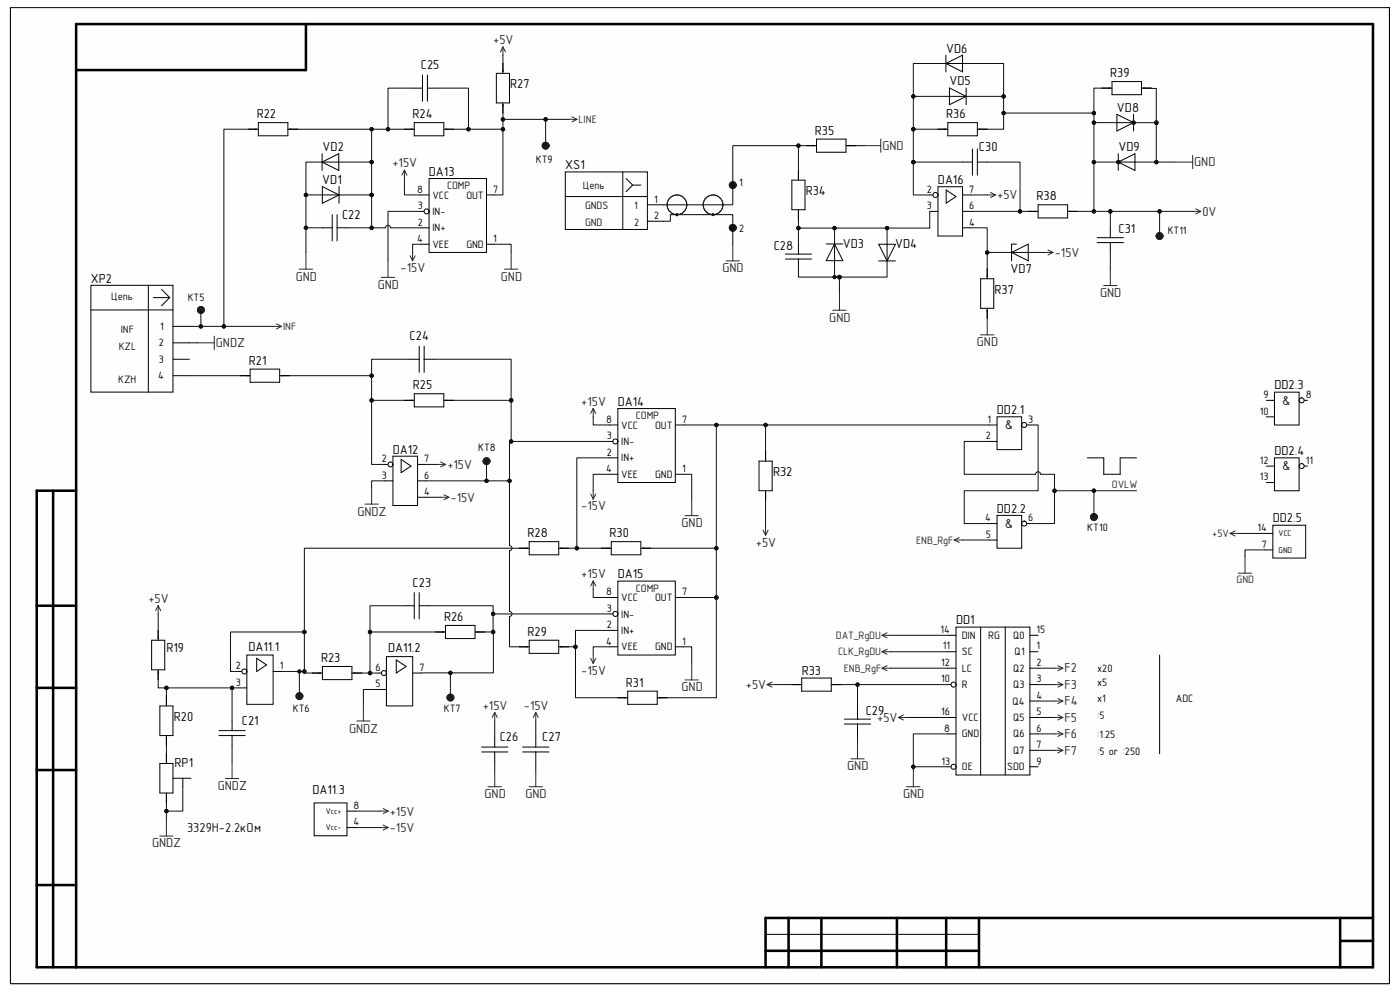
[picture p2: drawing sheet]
<svg xmlns="http://www.w3.org/2000/svg" width="420mm" height="297mm" viewBox="0 0 420 297" stroke-linecap="round" stroke-linejoin="round" font-family="sans-serif">
<path d="M3.1 2.3h413.7v292.5h-413.7z" fill-rule="evenodd" fill="#fefefe"/>
<path d="M3.1 2.3h413.7v292.5h-413.7z" fill="none" stroke="#000" stroke-width=".3"/>
<path d="M3.1 2.3h413.7v292.5h-413.7z" fill-rule="evenodd" fill="#fefefe"/>
<path d="M3.1 2.3h413.7v292.5h-413.7zM202.6 179.1h2.5M182.9 188.9h2.4M182.9 184h2.4M202.6 193.9h2.5M229.7 280h64" fill="none" stroke="#000" stroke-width=".3"/>
<g fill="none" stroke="#000" stroke-width=".76">
<path d="M91.8 7.2v13.8h-69M15.9 147.1v142.8M22.8 147.1h-11.8v142.8h400.9v-282.7h-389.1v282.7M11 181.5h11.8M11 206.2h11.8M11 230.8h11.8M11 265.3h11.8M236.6 275.1v14.8M246.4 275.1v14.8M269.1 275.1v14.8M283.8 275.1v14.8M293.7 275.1v14.8"/>
<path d="M402 275.1v14.8M411.9 275.1h-182.2v14.8M229.7 285h64M402 282h9.9"/>
</g>
<circle cx="184.6" cy="184" r=".75" fill="#fbfbfb"/>
<g fill="none" stroke="#000" stroke-width=".3">
<path d="M115.4 139.2h2.5M117.9 136.7h7.4v14.8h-7.4zM120.3 137.7l3 2-3 2zM182.9 179.1h2.4M185.3 174.2h17.3v22.1h-17.3zM182.9 193.9h2.4"/>
<circle cx="184.6" cy="184" r=".75"/>
</g>
<path d="M228.9 158.9l.8 1.5M229.7 157.9v2.5M230.4 158.9l-.7 1.5" fill="none" stroke="#262626" stroke-width=".3"/>
<circle cx="117.1" cy="139.2" r=".75" fill="#fbfbfb"/>
<g fill="none" stroke="#000" stroke-width=".3">
<path d="M125.3 139.2h2.4M115.4 144.1h2.5M125.3 144.1h2.4M125.3 149h2.4M71.6 206.2h2.5M71.6 201.2h2.5M81.9 201.2h2.5"/>
<circle cx="117.1" cy="139.2" r=".75"/>
</g>
<path d="M131.2 139.2h2.5M132.2 138.4l1.5 .8M133.7 139.2l-1.5 .7M132.2 149h2.5M133.2 148.3l1.5 .7M134.7 149l-1.5 .8" fill="none" stroke="#262626" stroke-width=".3"/>
<circle cx="73.3" cy="201.2" r=".75" fill="#fbfbfb"/>
<g fill="none" stroke="#000" stroke-width=".3">
<path d="M74.1 196.3h7.8v14.8h-7.8zM77 197.3l3 2-3 1.9zM113.5 201.7h2.4"/>
<circle cx="73.3" cy="201.2" r=".75"/>
</g>
<circle cx="115.2" cy="201.7" r=".75" fill="#fbfbfb"/>
<g fill="none" stroke="#000" stroke-width=".3">
<path d="M72.1 112.6h2.9M75 110.6h8.9v4h-8.9zM83.9 112.6h3M121.3 120h3M122.8 107.7h3M124.3 118h8.8v4h-8.8zM125.8 103.7v7.9M127.2 103.7v7.9M127.2 107.7h3M133.1 120h3M182.9 137.2h2.4M182.9 132.3h2.4"/>
<path d="M202.6 127.4h2.5M227.7 138.2h3.9v8.9h-3.9zM229.7 135.3v2.9M202.6 142.1h2.5M229.7 147.1v2.9M124.3 177.6v7.9M125.8 177.6v7.9M155.8 164.3h3M158.8 162.3h8.8v4h-8.8zM167.6 164.3h3M180.4 164.3h3M183.4 162.3h8.8v4h-8.8z"/>
<path d="M192.2 164.3h3M45.5 191.9h3.9v8.9h-3.9zM47.5 188.9v3M96.7 199.7h8.9v4h-8.9zM115.9 196.8h7.9v14.8h-7.9zM118.9 197.8l2.9 1.9-2.9 2zM121.3 181.5h3M125.8 181.5h2.9M130.7 189.4h2.9M133.6 187.4h8.9v4h-8.9zM142.5 189.4h3M155.8 193.9h3"/>
<path d="M158.8 191.9h8.8v3.9h-8.8zM167.6 193.9h3M47.5 200.8v2.9M48 211.6h3.9v8.9h-3.9zM49.9 208.6v3M65.7 219h7.9M69.6 216v3M93.8 201.7h2.9M105.6 201.7h2.9M113.5 206.6h2.4M123.8 201.7h2.5M185.3 209.1h3"/>
<path d="M188.3 207.1h8.9v4h-8.9zM197.2 209.1h2.9M49.9 220.5v2.9M65.7 220.5h7.9M69.6 220.5v2.9"/>
<circle cx="115.2" cy="201.7" r=".75"/>
</g>
<circle cx="184.6" cy="132.3" r=".75" fill="#fbfbfb"/>
<g fill="none" stroke="#000" stroke-width=".3">
<path d="M145.9 58.4h2.5M126.3 68.3h2.4M126.3 63.4h2.4M145.9 73.2h2.5M27.3 85.5h24.6v32h-24.6zM44.5 85.5v32M46 89.2h4.9M48.5 86.7l2.4 2.5M50.9 89.2l-2.4 2.5M51.9 97.8h4.9M51.9 92.9h-24.6M51.9 102.7h4.9"/>
<path d="M51.9 107.7h4.9M51.9 112.6h4.9M182.9 127.4h2.4M185.3 122.4h17.3v22.2h-17.3zM182.9 142.1h2.4M94.2 240.6h9.9v9.9h-9.9zM104.1 243.1h2.5M104.1 248h2.5"/>
<circle cx="184.6" cy="132.3" r=".75"/>
</g>
<g fill="none" stroke="#262626" stroke-width=".3">
<path d="M59.3 102.7h5M64.3 100.7v4M178 122.4v2.5M178 122.4l-.8 1.5M178 122.4l.7 1.5M109.5 151.1h4M111.5 146.1v5M177.2 148.1l.8 1.5M178 147.1v2.5M178.7 148.1l-.7 1.5M205.5 154.5h4M207.5 149.5v5"/>
<path d="M178 174.1v2.5M178 174.1l-.8 1.5M178 174.1l.7 1.5M47.5 181.5l-.8 1.5M47.5 181.5l.7 1.5M47.5 181.5v2.5M177.2 197.3l.8 1.5M178 196.3v2.5M178.7 197.3l-.7 1.5M207.5 198.8v5M107 216.1h4M109 211.1v5"/>
<path d="M205.5 203.8h4M67.6 233.3h4M69.6 228.3v5M47.9 250.6h4M49.9 245.6v5M113.9 243.1h2.5M113.9 248h2.5M114.9 242.3l1.5 .8M114.9 247.3l1.5 .7M116.4 243.1l-1.5 .8M116.4 248l-1.5 .8"/>
</g>
<circle cx="128" cy="63.4" r=".75" fill="#fbfbfb"/>
<g fill="none" stroke="#000" stroke-width=".3">
<path d="M74.5 38.7h3M77.5 36.8h8.9v3.9h-8.9zM86.4 38.7h2.9M121.3 38.7h3M123.8 26.4h2.9M124.3 36.8h8.8v3.9h-8.8zM126.7 22.5v7.9M128.2 22.5v7.9M128.2 26.4h3M133.1 38.7h3M96.6 48.6l5-2.5v5zM96.6 46.1v5"/>
<path d="M96.7 58.4h4.9M96.7 55.9l5 2.5-5 2.5zM96.7 48.6h4.9M101.7 55.9v5M126.3 58.4h2.4M128.7 53.5h17.2v22.2h-17.2zM96.7 68.3h3M99.7 64.3v7.9M101.1 64.3v7.9M101.1 68.3h3M126.3 73.2h2.4M286.8 187.9h22.2v44.4h-22.2z"/>
<path d="M294.2 187.9v44.4M301.6 187.9v44.4M309 195.3h2.4M284.3 205.2h2.5M284.3 220h2.5M309 200.3h2.4M309 205.2h2.4M309 210.1h2.4M309 215h2.4M309 220h2.4M309 224.9h2.4M309 229.8h2.4"/>
<circle cx="128" cy="63.4" r=".75"/>
</g>
<g fill="none" stroke="#262626" stroke-width=".3">
<path d="M150.9 14.1l-.8 1.5M150.9 14.1l.7 1.5M150.9 14.1v2.5M121.3 51l-.7 1.5M121.3 51l.8 1.5M121.3 51v2.5M91.8 75.7v5M116.4 78.1v5M123 76.7l.8 1.5M123.8 75.7v2.5M124.5 76.7l-.7 1.5M153.3 75.7v5"/>
<path d="M89.8 80.7h4M114.4 83.1h4M151.3 80.7h4"/>
</g>
<circle cx="286" cy="205.2" r=".75" fill="#fbfbfb"/>
<g fill="none" stroke="#000" stroke-width=".3">
<path d="M284.3 195.3h2.5M284.3 200.3h2.5M284.3 229.8h2.5"/>
<circle cx="286" cy="205.2" r=".75"/>
</g>
<circle cx="286" cy="229.8" r=".75" fill="#fbfbfb"/>
<g fill="none" stroke="#000" stroke-width=".3">
<path d="M283.8 19l5-2.5v5zM283.8 16.5v5M283.8 19h5M284.8 26.4l5 2.5-5 2.5zM284.8 28.9h5M289.8 26.4v5M247.9 73.1h5M250.4 73.1l2.5 5h-5zM250.4 73.2v4.9M263.6 73.2h5l-2.5 5zM263.6 78.2h5M266.1 73.2v4.9"/>
<path d="M284.3 190.4h2.5M309 190.4h2.4M237.6 205.2h2.9M240.5 203.2h8.9v3.9h-8.9zM249.4 205.2h2.9M253.3 215.5h7.9M253.3 217h7.9M257.2 212.6v2.9M257.2 217v3M284.3 215h2.5"/>
<circle cx="286" cy="229.8" r=".75"/>
</g>
<g fill="none" stroke="#262626" stroke-width=".3">
<path d="M249.8 93h4M251.8 88v5M296.2 95.4v5M294.2 100.4h4M317.3 199.5l1.5 .8M230.1 205.2h2.5M230.1 205.2l1.5 .7M231.6 204.4l-1.5 .8M269.5 215h2.5M269.5 215l1.5 .8M271 214.3l-1.5 .7M316.3 200.3h2.5"/>
<path d="M316.3 205.2h2.5M316.3 210.1h2.5M316.3 215h2.5M316.3 220h2.5M317.3 204.4l1.5 .8M317.3 209.4l1.5 .7M317.3 214.3l1.5 .7M317.3 219.2l1.5 .8M318.8 200.3l-1.5 .7M318.8 205.2l-1.5 .7M318.8 210.1l-1.5 .8M318.8 215l-1.5 .8"/>
<path d="M318.8 220l-1.5 .7M255.2 227.4h4M257.2 222.4v5M272 235.8h4M274 230.8v5M316.3 224.9h2.5M317.3 224.1l1.5 .8M318.8 224.9l-1.5 .7"/>
</g>
<circle cx="340.1" cy="36.8" r=".5" fill="#0e0e0e"/>
<circle cx="340.1" cy="36.8" r=".5" fill="none" stroke="#0e0e0e" stroke-width=".3"/>
<path d="M335.1 34.3l5 2.5-5 2.5zM335.1 36.8h4.9M340.1 34.3v5" fill="none" stroke="#000" stroke-width=".3"/>
<circle cx="340.1" cy="36.8" r=".5" fill="#0e0e0e"/>
<circle cx="340.1" cy="36.8" r=".5" fill="none" stroke="#0e0e0e" stroke-width=".3"/>
<circle cx="335.5" cy="48.6" r=".5" fill="#0e0e0e"/>
<circle cx="335.5" cy="48.6" r=".5" fill="none" stroke="#0e0e0e" stroke-width=".3"/>
<path d="M335.5 48.6l5-2.5v5zM335.5 46.1v5M335.6 48.6h4.9" fill="none" stroke="#000" stroke-width=".3"/>
<circle cx="335.5" cy="48.6" r=".5" fill="#0e0e0e"/>
<circle cx="335.5" cy="48.6" r=".5" fill="none" stroke="#0e0e0e" stroke-width=".3"/>
<g fill="none" stroke="#000" stroke-width=".3">
<path d="M281.4 38.7h2.9M284.3 36.8h8.9v3.9h-8.9zM293.2 38.7h3M330.6 26.4h3M333.6 24.4h8.8v4h-8.8zM342.4 26.4h3M278.9 58.4h2.5M281.4 56h7.4v14.7h-7.4zM283.8 56.9l3 2-3 2zM288.8 48.6h2.9M291.7 44.6v7.9M293.2 44.6v7.9"/>
<path d="M293.2 48.6h3M303.5 75.7l5-2.5v5zM303.5 75.7h5M304.9 73.2h-1.4v5M308.5 63.4h2.9M311.4 61.4h8.9v3.9h-8.9zM320.3 63.4h2.9M294.2 83.5h3.9v8.9h-3.9zM296.2 80.6v2.9M296.2 92.4v3"/>
</g>
<g fill="none" stroke="#262626" stroke-width=".3">
<path d="M259.2 43.7h5M264.2 41.7v4M296.2 58.4h2.5M297.2 57.7l1.5 .7M298.7 58.4l-1.5 .8M352.8 48.6h5M357.8 46.6v4M313.4 75.7h2.5M314.4 74.9l1.5 .8M315.9 75.7l-1.5 .7M357.7 63.4h2.5M358.7 62.6l1.5 .8"/>
<path d="M360.2 63.4l-1.5 .7M331.1 85.6h4M333.1 80.6v5"/>
</g>
<circle cx="280.6" cy="58.4" r=".75" fill="#fbfbfb"/>
<g fill="none" stroke="#000" stroke-width=".3">
<path d="M150.9 19v3M148.9 22h3.9v8.8h-3.9zM150.9 30.8v3M237.6 54h3.9v8.9h-3.9zM239.5 51v3M242 43.7h2.9M244.9 41.7h8.9v3.9h-8.9zM253.8 43.7h3M288.8 58.4h2.4M235.6 76.2h7.9M235.6 77.6h7.9M239.5 62.9v2.9"/>
<path d="M239.5 73.2v3M239.5 77.6v3M278.9 63.4h2.5M288.8 63.4h2.4M288.8 68.3h2.4M329.2 71.2h7.8M329.2 72.7h7.8M333.1 68.3v2.9M333.1 72.7v3M296.7 127.4h2.4M296.7 132.3h2.4M306.5 127.4h2.5"/>
<path d="M48 228.8h3.9v8.9h-3.9zM49.9 225.9v2.9M49.9 237.7v2.9M51.9 233.3h5.4M54.8 233.3v2.4M144.5 223.9h7.9M144.5 225.4h7.9M148.4 220.9v3M148.4 225.4v2.9M156.8 223.9h7.9M156.8 225.4h7.9M160.7 220.9v3"/>
<path d="M160.7 225.4v2.9"/>
<circle cx="280.6" cy="58.4" r=".75"/>
</g>
<path d="M148.4 213.5v2.5M148.4 213.5l-.7 1.5M148.4 213.5l.8 1.5M160.7 213.5v2.5M160.7 213.5l-.7 1.5M160.7 213.5l.8 1.5M146.4 235.8h4M148.4 230.8v5M158.7 235.8h4M160.7 230.8v5" fill="none" stroke="#262626" stroke-width=".3"/>
<circle cx="307.2" cy="127.4" r=".75" fill="#fbfbfb"/>
<g fill="none" stroke="#000" stroke-width=".3">
<path d="M299.1 124.9h7.4v9.9h-7.4zM296.7 156.9h2.4M306.5 156.9h2.5M296.7 161.9h2.4"/>
<circle cx="307.2" cy="127.4" r=".75"/>
</g>
<circle cx="307.2" cy="156.9" r=".75" fill="#fbfbfb"/>
<g fill="none" stroke="#000" stroke-width=".3">
<path d="M379.9 120h2.4M389.7 120h2.5M379.9 124.9h2.4M299.1 154.5h7.4v9.8h-7.4z"/>
<circle cx="307.2" cy="156.9" r=".75"/>
</g>
<circle cx="390.5" cy="120" r=".75" fill="#fbfbfb"/>
<g fill="none" stroke="#000" stroke-width=".3">
<path d="M382.3 117.5h7.4v9.9h-7.4zM379.9 139.7h2.4M389.7 139.7h2.5M379.9 144.6h2.4"/>
<circle cx="390.5" cy="120" r=".75"/>
</g>
<circle cx="390.5" cy="139.7" r=".75" fill="#fbfbfb"/>
<g fill="none" stroke="#000" stroke-width=".3">
<path d="M382.3 137.2h7.4v9.9h-7.4zM379.4 159.9h2.4M381.8 157.4h9.9v9.9h-9.9zM379.4 164.8h2.4"/>
<circle cx="390.5" cy="139.7" r=".75"/>
</g>
<circle cx="219.8" cy="68.3" r=".5" fill="#0e0e0e"/>
<circle cx="219.8" cy="68.3" r=".5" fill="none" stroke="#0e0e0e" stroke-width=".3"/>
<g fill="none" stroke="#1c1c1c" stroke-width="1.3">
<circle cx="219.8" cy="68.3" r=".54"/>
<circle cx="219.8" cy="68.3" r=".55"/>
</g>
<circle cx="219.8" cy="68.3" r=".5" fill="#0e0e0e"/>
<circle cx="219.8" cy="68.3" r=".5" fill="none" stroke="#0e0e0e" stroke-width=".3"/>
<path d="M169.6 51.5h24.6v17.3h-24.6zM186.8 51.5v17.3M187.8 53.5l2 2M189.8 55.5l-2 1.9M189.8 55.5h2.4M194.2 58.9h-24.6M194.2 61.4h4.9M194.2 66.3h4.9M326.2 137.2h4.9v4.9h4.9v-4.9h5" fill="none" stroke="#000" stroke-width=".3"/>
<circle cx="347.9" cy="70.7" r=".54" fill="none" stroke="#1c1c1c" stroke-width="1.3"/>
<path d="M217.8 78.2h4M219.8 73.2v5" fill="none" stroke="#262626" stroke-width=".3"/>
<g fill="none" stroke="#1c1c1c" stroke-width=".3">
<circle cx="203.1" cy="61.4" r="2.96"/>
<circle cx="213.9" cy="61.4" r="2.96"/>
</g>
<circle cx="219.8" cy="55.5" r=".5" fill="#0e0e0e"/>
<circle cx="219.8" cy="55.5" r=".5" fill="none" stroke="#0e0e0e" stroke-width=".3"/>
<g fill="none" stroke="#1c1c1c" stroke-width="1.3">
<circle cx="219.8" cy="55.5" r=".54"/>
<circle cx="219.8" cy="55.5" r=".55"/>
</g>
<circle cx="219.8" cy="55.5" r=".5" fill="#0e0e0e"/>
<g fill="none" stroke="#0e0e0e" stroke-width=".3">
<path d="M111 189.4v12.3M49.9 223.4v2.5"/>
<circle cx="219.8" cy="55.5" r=".5"/>
</g>
<g fill="none" stroke="#262626" stroke-width=".3">
<path d="M170.6 35.8h2.5M171.6 35l1.5 .8M173.1 35.8l-1.5 .7M81.9 97.8h2.5M82.9 97.1l1.5 .7M84.4 97.8l-1.5 .8M369 159.9l1.5 .7M369 159.9h2.5M370.5 159.1l-1.5 .8M286.3 161.8l1.5 .8M286.3 161.8h2.5M287.8 161.1l-1.5 .7"/>
<path d="M371.5 171.8h4M373.5 166.8v5M264.6 190.4l1.5 .8M264.6 190.4h2.5M264.6 195.3l1.5 .8M264.6 195.3h2.5M266.1 189.7l-1.5 .7M266.1 194.6l-1.5 .7M266.1 199.5l-1.5 .8M264.6 200.3l1.5 .7M264.6 200.3h2.5"/>
</g>
<g fill="none" stroke="#1c1c1c" stroke-width=".3">
<circle cx="203.1" cy="64.3" r=".31"/>
<circle cx="213.9" cy="64.3" r=".29"/>
</g>
<path d="M347.9 196.3v29.6" fill="none" stroke="#000" stroke-width=".3"/>
<g fill="none" stroke="#1c1c1c" stroke-width="1.3">
<circle cx="163.7" cy="43.7" r=".54"/>
<circle cx="163.7" cy="43.7" r=".55"/>
<circle cx="60.3" cy="92.9" r=".54"/>
<circle cx="145.9" cy="138.2" r=".54"/>
<circle cx="146" cy="138.2" r=".55"/>
<circle cx="328.2" cy="155" r=".54"/>
<circle cx="328.2" cy="155" r=".55"/>
</g>
<circle cx="111" cy="201.7" r=".5" fill="#0e0e0e"/>
<circle cx="111" cy="201.7" r=".5" fill="none" stroke="#0e0e0e" stroke-width=".3"/>
<circle cx="111" cy="189.4" r=".5" fill="#0e0e0e"/>
<g fill="none" stroke="#0e0e0e" stroke-width=".3">
<path d="M91.3 189.4h-22.1v11.8h2.4"/>
<circle cx="111" cy="189.4" r=".5"/>
</g>
<circle cx="91.3" cy="189.4" r=".5" fill="#0e0e0e"/>
<g fill="none" stroke="#0e0e0e" stroke-width=".3">
<path d="M108.5 201.7h5"/>
<circle cx="91.3" cy="189.4" r=".5"/>
</g>
<circle cx="111" cy="201.7" r=".5" fill="#0e0e0e"/>
<g fill="none" stroke="#0e0e0e" stroke-width=".3">
<path d="M229.7 150v7.9M121.3 181.5h-10.3v7.9h19.7"/>
<circle cx="111" cy="201.7" r=".5"/>
</g>
<circle cx="111" cy="189.4" r=".5" fill="#0e0e0e"/>
<g fill="none" stroke="#0e0e0e" stroke-width=".3">
<path d="M145.5 189.4h2.5v12.3h-21.7"/>
<circle cx="111" cy="189.4" r=".5"/>
</g>
<circle cx="147.9" cy="189.4" r=".5" fill="#0e0e0e"/>
<circle cx="147.9" cy="189.4" r=".5" fill="none" stroke="#0e0e0e" stroke-width=".3"/>
<circle cx="135.1" cy="201.7" r=".5" fill="#0e0e0e"/>
<g fill="none" stroke="#0e0e0e" stroke-width=".3">
<path d="M205.1 142.1h2.4v7.4M182.9 188.9h-10.3v20.2h12.7"/>
<circle cx="135.1" cy="201.7" r=".5"/>
</g>
<circle cx="172.6" cy="193.9" r=".5" fill="#0e0e0e"/>
<g fill="none" stroke="#0e0e0e" stroke-width=".3">
<path d="M173 164.3h7.4M205.1 193.9h2.4v4.9"/>
<circle cx="172.6" cy="193.9" r=".5"/>
</g>
<circle cx="173" cy="164.3" r=".5" fill="#0e0e0e"/>
<g fill="none" stroke="#0e0e0e" stroke-width=".3">
<path d="M47.5 184v4.9M113.5 206.6h-4.5v4.5M54.8 235.7v7.4h-4.9v2.5"/>
<circle cx="173" cy="164.3" r=".5"/>
</g>
<circle cx="49.9" cy="243.1" r=".5" fill="#0e0e0e"/>
<g fill="none" stroke="#0e0e0e" stroke-width=".3">
<path d="M49.9 240.6v2.5"/>
<circle cx="49.9" cy="243.1" r=".5"/>
</g>
<circle cx="49.9" cy="243.1" r=".5" fill="#0e0e0e"/>
<g fill="none" stroke="#0e0e0e" stroke-width=".3">
<path d="M115.4 144.1h-3.9v2M147.9 184h35"/>
<circle cx="49.9" cy="243.1" r=".5"/>
</g>
<circle cx="147.9" cy="184" r=".5" fill="#0e0e0e"/>
<g fill="none" stroke="#0e0e0e" stroke-width=".3">
<path d="M205.1 179.1h9.8"/>
<circle cx="147.9" cy="184" r=".5"/>
</g>
<circle cx="214.9" cy="179.1" r=".5" fill="#0e0e0e"/>
<g fill="none" stroke="#0e0e0e" stroke-width=".3">
<path d="M128.7 181.5h19.2v7.9"/>
<circle cx="214.9" cy="179.1" r=".5"/>
</g>
<circle cx="147.9" cy="184" r=".5" fill="#0e0e0e"/>
<circle cx="147.9" cy="184" r=".5" fill="none" stroke="#0e0e0e" stroke-width=".3"/>
<circle cx="147.9" cy="189.4" r=".5" fill="#0e0e0e"/>
<g fill="none" stroke="#0e0e0e" stroke-width=".3">
<path d="M214.9 179.1v30h-14.8"/>
<circle cx="147.9" cy="189.4" r=".5"/>
</g>
<circle cx="214.9" cy="179.1" r=".5" fill="#0e0e0e"/>
<g fill="none" stroke="#0e0e0e" stroke-width=".3">
<path d="M195.2 164.3h19.7v14.8"/>
<circle cx="214.9" cy="179.1" r=".5"/>
</g>
<circle cx="214.9" cy="164.3" r=".5" fill="#0e0e0e"/>
<circle cx="214.9" cy="164.3" r=".5" fill="none" stroke="#0e0e0e" stroke-width=".3"/>
<circle cx="214.9" cy="179.1" r=".5" fill="#0e0e0e"/>
<g fill="none" stroke="#0e0e0e" stroke-width=".3">
<path d="M130.2 107.7h23.1v12.3M178 124.9v2.5h4.9M182.9 142.1h-4.9v5M178 176.6v2.5h4.9M182.9 193.9h-4.9v2.4M69.6 223.4v4.9"/>
<circle cx="214.9" cy="179.1" r=".5"/>
</g>
<circle cx="153.3" cy="120" r=".5" fill="#0e0e0e"/>
<g fill="none" stroke="#0e0e0e" stroke-width=".3">
<path d="M136.1 120h17.2"/>
<circle cx="153.3" cy="120" r=".5"/>
</g>
<circle cx="153.3" cy="120" r=".5" fill="#0e0e0e"/>
<g fill="none" stroke="#0e0e0e" stroke-width=".3">
<path d="M91.8 58.4h4.9M56.8 102.7h2.5M106.6 243.1h7.3M106.6 248h7.3"/>
<circle cx="153.3" cy="120" r=".5"/>
</g>
<circle cx="91.8" cy="58.4" r=".5" fill="#0e0e0e"/>
<g fill="none" stroke="#0e0e0e" stroke-width=".3">
<path d="M101.6 48.6h9.9"/>
<circle cx="91.8" cy="58.4" r=".5"/>
</g>
<circle cx="111.5" cy="48.6" r=".5" fill="#0e0e0e"/>
<g fill="none" stroke="#0e0e0e" stroke-width=".3">
<path d="M96.7 48.6h-4.9v27.1M126.3 63.4h-9.9v14.7M148.4 73.2h4.9v2.5"/>
<circle cx="111.5" cy="48.6" r=".5"/>
</g>
<circle cx="91.8" cy="68.3" r=".5" fill="#0e0e0e"/>
<circle cx="91.8" cy="68.3" r=".5" fill="none" stroke="#0e0e0e" stroke-width=".3"/>
<circle cx="91.8" cy="58.4" r=".5" fill="#0e0e0e"/>
<g fill="none" stroke="#0e0e0e" stroke-width=".3">
<path d="M101.6 58.4h9.9"/>
<circle cx="91.8" cy="58.4" r=".5"/>
</g>
<circle cx="111.5" cy="58.4" r=".5" fill="#0e0e0e"/>
<g fill="none" stroke="#0e0e0e" stroke-width=".3">
<path d="M131.2 26.4h9.3v12.3"/>
<circle cx="111.5" cy="58.4" r=".5"/>
</g>
<circle cx="140.5" cy="38.7" r=".5" fill="#0e0e0e"/>
<g fill="none" stroke="#0e0e0e" stroke-width=".3">
<path d="M123.8 26.4h-7.4v12.3h4.9"/>
<circle cx="140.5" cy="38.7" r=".5"/>
</g>
<circle cx="116.4" cy="38.7" r=".5" fill="#0e0e0e"/>
<g fill="none" stroke="#0e0e0e" stroke-width=".3">
<path d="M89.3 38.7h27.1"/>
<circle cx="116.4" cy="38.7" r=".5"/>
</g>
<circle cx="111.5" cy="38.7" r=".5" fill="#0e0e0e"/>
<circle cx="111.5" cy="38.7" r=".5" fill="none" stroke="#0e0e0e" stroke-width=".3"/>
<circle cx="116.4" cy="38.7" r=".5" fill="#0e0e0e"/>
<g fill="none" stroke="#0e0e0e" stroke-width=".3">
<path d="M150.9 38.7v19.7h-2.5"/>
<circle cx="116.4" cy="38.7" r=".5"/>
</g>
<circle cx="150.9" cy="38.7" r=".5" fill="#0e0e0e"/>
<g fill="none" stroke="#0e0e0e" stroke-width=".3">
<path d="M150.9 35.8v2.9h-14.8"/>
<circle cx="150.9" cy="38.7" r=".5"/>
</g>
<circle cx="150.9" cy="35.8" r=".5" fill="#0e0e0e"/>
<circle cx="150.9" cy="35.8" r=".5" fill="none" stroke="#0e0e0e" stroke-width=".3"/>
<circle cx="150.9" cy="38.7" r=".5" fill="#0e0e0e"/>
<circle cx="150.9" cy="38.7" r=".5" fill="none" stroke="#0e0e0e" stroke-width=".3"/>
<circle cx="140.5" cy="38.7" r=".5" fill="#0e0e0e"/>
<g fill="none" stroke="#0e0e0e" stroke-width=".3">
<path d="M150.9 33.8v2h19.7"/>
<circle cx="140.5" cy="38.7" r=".5"/>
</g>
<circle cx="150.9" cy="35.8" r=".5" fill="#0e0e0e"/>
<circle cx="150.9" cy="35.8" r=".5" fill="none" stroke="#0e0e0e" stroke-width=".3"/>
<circle cx="163.7" cy="35.8" r=".5" fill="#0e0e0e"/>
<g fill="none" stroke="#0e0e0e" stroke-width=".3">
<path d="M150.9 16.6v2.4M121.3 53.5v4.9h5M91.8 68.3h4.9M126.3 73.2h-2.5v2.5"/>
<circle cx="163.7" cy="35.8" r=".5"/>
</g>
<circle cx="91.8" cy="68.3" r=".5" fill="#0e0e0e"/>
<g fill="none" stroke="#0e0e0e" stroke-width=".3">
<path d="M111.5 38.7v19.7"/>
<circle cx="91.8" cy="68.3" r=".5"/>
</g>
<circle cx="111.5" cy="58.4" r=".5" fill="#0e0e0e"/>
<circle cx="111.5" cy="58.4" r=".5" fill="none" stroke="#0e0e0e" stroke-width=".3"/>
<circle cx="111.5" cy="48.6" r=".5" fill="#0e0e0e"/>
<circle cx="111.5" cy="48.6" r=".5" fill="none" stroke="#0e0e0e" stroke-width=".3"/>
<circle cx="111.5" cy="38.7" r=".5" fill="#0e0e0e"/>
<g fill="none" stroke="#0e0e0e" stroke-width=".3">
<path d="M111.5 58.4v9.9"/>
<circle cx="111.5" cy="38.7" r=".5"/>
</g>
<circle cx="111.5" cy="68.3" r=".5" fill="#0e0e0e"/>
<circle cx="111.5" cy="68.3" r=".5" fill="none" stroke="#0e0e0e" stroke-width=".3"/>
<circle cx="111.5" cy="58.4" r=".5" fill="#0e0e0e"/>
<g fill="none" stroke="#0e0e0e" stroke-width=".3">
<path d="M104.1 68.3h11.5a.75 .75 0 0 1 .8-.8 .75 .75 0 0 1 .8 .8h9.1"/>
<circle cx="111.5" cy="58.4" r=".5"/>
</g>
<circle cx="111.5" cy="68.3" r=".5" fill="#0e0e0e"/>
<g fill="none" stroke="#0e0e0e" stroke-width=".3">
<path d="M74.5 38.7h-7.3v59.1h-10.4"/>
<circle cx="111.5" cy="68.3" r=".5"/>
</g>
<circle cx="67.2" cy="97.8" r=".5" fill="#0e0e0e"/>
<circle cx="67.2" cy="97.8" r=".5" fill="none" stroke="#0e0e0e" stroke-width=".3"/>
<circle cx="60.3" cy="97.8" r=".5" fill="#0e0e0e"/>
<g fill="none" stroke="#0e0e0e" stroke-width=".3">
<path d="M232.6 205.2h5M257.2 205.2v7.4M257.2 220v2.4M272 215h12.3M311.4 200.3h4.9M311.4 205.2h4.9M311.4 210.1h4.9M311.4 215h4.9M311.4 220h4.9M311.4 224.9h4.9"/>
<circle cx="60.3" cy="97.8" r=".5"/>
</g>
<circle cx="257.3" cy="205.2" r=".5" fill="#0e0e0e"/>
<g fill="none" stroke="#0e0e0e" stroke-width=".3">
<path d="M252.3 205.2h32"/>
<circle cx="257.3" cy="205.2" r=".5"/>
</g>
<circle cx="257.3" cy="205.2" r=".5" fill="#0e0e0e"/>
<g fill="none" stroke="#0e0e0e" stroke-width=".3">
<path d="M291.2 63.4h14.8"/>
<circle cx="257.3" cy="205.2" r=".5"/>
</g>
<circle cx="306" cy="63.4" r=".5" fill="#0e0e0e"/>
<g fill="none" stroke="#0e0e0e" stroke-width=".3">
<path d="M301.1 33.9h27.1"/>
<circle cx="306" cy="63.4" r=".5"/>
</g>
<circle cx="301.1" cy="33.9" r=".5" fill="#0e0e0e"/>
<circle cx="301.1" cy="33.9" r=".5" fill="none" stroke="#0e0e0e" stroke-width=".3"/>
<circle cx="328.2" cy="33.9" r=".5" fill="#0e0e0e"/>
<g fill="none" stroke="#0e0e0e" stroke-width=".3">
<path d="M283.8 19h-9.8v19.7"/>
<circle cx="328.2" cy="33.9" r=".5"/>
</g>
<circle cx="274" cy="38.7" r=".5" fill="#0e0e0e"/>
<circle cx="274" cy="38.7" r=".5" fill="none" stroke="#0e0e0e" stroke-width=".3"/>
<circle cx="274" cy="28.9" r=".5" fill="#0e0e0e"/>
<g fill="none" stroke="#0e0e0e" stroke-width=".3">
<path d="M242 43.7h-2.5v7.3M308.5 75.7h4.9"/>
<circle cx="274" cy="28.9" r=".5"/>
</g>
<circle cx="239.5" cy="43.7" r=".5" fill="#0e0e0e"/>
<g fill="none" stroke="#0e0e0e" stroke-width=".3">
<path d="M256.8 43.7h2.4M239.5 65.8v2.6"/>
<circle cx="239.5" cy="43.7" r=".5"/>
</g>
<circle cx="239.5" cy="68.4" r=".5" fill="#0e0e0e"/>
<g fill="none" stroke="#0e0e0e" stroke-width=".3">
<path d="M274 48.6h14.8"/>
<circle cx="239.5" cy="68.4" r=".5"/>
</g>
<circle cx="274" cy="48.6" r=".5" fill="#0e0e0e"/>
<g fill="none" stroke="#0e0e0e" stroke-width=".3">
<path d="M274 38.7h7.4"/>
<circle cx="274" cy="48.6" r=".5"/>
</g>
<circle cx="274" cy="38.7" r=".5" fill="#0e0e0e"/>
<g fill="none" stroke="#0e0e0e" stroke-width=".3">
<path d="M296.2 48.6h9.8v14.8h2.5"/>
<circle cx="274" cy="38.7" r=".5"/>
</g>
<circle cx="306" cy="63.4" r=".5" fill="#0e0e0e"/>
<g fill="none" stroke="#0e0e0e" stroke-width=".3">
<path d="M345.4 26.4l1.5 .1v10.3M333.1 75.7v4.9"/>
<circle cx="306" cy="63.4" r=".5"/>
</g>
<circle cx="346.9" cy="36.8" r=".5" fill="#0e0e0e"/>
<g fill="none" stroke="#0e0e0e" stroke-width=".3">
<path d="M340.5 48.6h12.3"/>
<circle cx="346.9" cy="36.8" r=".5"/>
</g>
<circle cx="346.9" cy="48.6" r=".5" fill="#0e0e0e"/>
<g fill="none" stroke="#0e0e0e" stroke-width=".3">
<path d="M251.8 83v5"/>
<circle cx="346.9" cy="48.6" r=".5"/>
</g>
<circle cx="251.8" cy="83" r=".5" fill="#0e0e0e"/>
<g fill="none" stroke="#0e0e0e" stroke-width=".3">
<path d="M250.4 78.1v4.9h1.4"/>
<circle cx="251.8" cy="83" r=".5"/>
</g>
<circle cx="251.8" cy="83" r=".5" fill="#0e0e0e"/>
<circle cx="251.8" cy="83" r=".5" fill="none" stroke="#0e0e0e" stroke-width=".3"/>
<circle cx="251.8" cy="83" r=".5" fill="#0e0e0e"/>
<circle cx="251.8" cy="83" r=".5" fill="none" stroke="#0e0e0e" stroke-width=".3"/>
<circle cx="250.4" cy="83" r=".5" fill="#0e0e0e"/>
<g fill="none" stroke="#0e0e0e" stroke-width=".3">
<path d="M296.2 75.7h7.3"/>
<circle cx="250.4" cy="83" r=".5"/>
</g>
<circle cx="296.2" cy="75.7" r=".5" fill="#0e0e0e"/>
<g fill="none" stroke="#0e0e0e" stroke-width=".3">
<path d="M291.2 68.3h5v12.3"/>
<circle cx="296.2" cy="75.7" r=".5"/>
</g>
<circle cx="296.2" cy="75.7" r=".5" fill="#0e0e0e"/>
<g fill="none" stroke="#0e0e0e" stroke-width=".3">
<path d="M274 38.7v9.9M291.2 58.4h5M56.8 112.6h15.3"/>
<circle cx="296.2" cy="75.7" r=".5"/>
</g>
<circle cx="274" cy="38.7" r=".5" fill="#0e0e0e"/>
<circle cx="274" cy="38.7" r=".5" fill="none" stroke="#0e0e0e" stroke-width=".3"/>
<circle cx="274" cy="48.6" r=".5" fill="#0e0e0e"/>
<g fill="none" stroke="#0e0e0e" stroke-width=".3">
<path d="M274 48.6v9.8h4.9"/>
<circle cx="274" cy="48.6" r=".5"/>
</g>
<circle cx="274" cy="48.6" r=".5" fill="#0e0e0e"/>
<g fill="none" stroke="#0e0e0e" stroke-width=".3">
<path d="M278.9 63.4v5h-39.4v4.8"/>
<circle cx="274" cy="48.6" r=".5"/>
</g>
<circle cx="266.1" cy="68.4" r=".5" fill="#0e0e0e"/>
<circle cx="266.1" cy="68.4" r=".5" fill="none" stroke="#0e0e0e" stroke-width=".3"/>
<circle cx="250.4" cy="68.4" r=".5" fill="#0e0e0e"/>
<circle cx="250.4" cy="68.4" r=".5" fill="none" stroke="#0e0e0e" stroke-width=".3"/>
<circle cx="239.5" cy="68.4" r=".5" fill="#0e0e0e"/>
<g fill="none" stroke="#0e0e0e" stroke-width=".3">
<path d="M86.9 112.6h24.6"/>
<circle cx="239.5" cy="68.4" r=".5"/>
</g>
<circle cx="111.5" cy="112.6" r=".5" fill="#0e0e0e"/>
<g fill="none" stroke="#0e0e0e" stroke-width=".3">
<path d="M111.5 120h9.8M127.7 149h4.5"/>
<circle cx="111.5" cy="112.6" r=".5"/>
</g>
<circle cx="111.5" cy="120" r=".5" fill="#0e0e0e"/>
<g fill="none" stroke="#0e0e0e" stroke-width=".3">
<path d="M122.8 107.7h-11.3v31.5h3.9"/>
<circle cx="111.5" cy="120" r=".5"/>
</g>
<circle cx="111.5" cy="112.6" r=".5" fill="#0e0e0e"/>
<circle cx="111.5" cy="112.6" r=".5" fill="none" stroke="#0e0e0e" stroke-width=".3"/>
<circle cx="111.5" cy="120" r=".5" fill="#0e0e0e"/>
<g fill="none" stroke="#0e0e0e" stroke-width=".3">
<path d="M153.3 120v12.3h29.6M148.4 216v4.9M160.7 216v4.9M148.4 228.3v2.5M160.7 228.3v2.5"/>
<circle cx="111.5" cy="120" r=".5"/>
</g>
<circle cx="153.3" cy="120" r=".5" fill="#0e0e0e"/>
<circle cx="153.3" cy="120" r=".5" fill="none" stroke="#0e0e0e" stroke-width=".3"/>
<circle cx="153.3" cy="132.3" r=".5" fill="#0e0e0e"/>
<g fill="none" stroke="#0e0e0e" stroke-width=".3">
<path d="M170.6 193.9h2"/>
<circle cx="153.3" cy="132.3" r=".5"/>
</g>
<circle cx="172.6" cy="193.9" r=".5" fill="#0e0e0e"/>
<g fill="none" stroke="#0e0e0e" stroke-width=".3">
<path d="M84.4 201.2h6.9"/>
<circle cx="172.6" cy="193.9" r=".5"/>
</g>
<circle cx="91.3" cy="201.2" r=".5" fill="#0e0e0e"/>
<g fill="none" stroke="#0e0e0e" stroke-width=".3">
<path d="M71.6 206.2h-2v9.8"/>
<circle cx="91.3" cy="201.2" r=".5"/>
</g>
<circle cx="69.6" cy="206.2" r=".5" fill="#0e0e0e"/>
<g fill="none" stroke="#0e0e0e" stroke-width=".3">
<path d="M155.8 164.3h-64.5v37.4h2.5"/>
<circle cx="69.6" cy="206.2" r=".5"/>
</g>
<circle cx="91.3" cy="189.4" r=".5" fill="#0e0e0e"/>
<circle cx="91.3" cy="189.4" r=".5" fill="none" stroke="#0e0e0e" stroke-width=".3"/>
<circle cx="91.3" cy="201.2" r=".5" fill="#0e0e0e"/>
<g fill="none" stroke="#0e0e0e" stroke-width=".3">
<path d="M69.6 206.2h-19.7v2.4"/>
<circle cx="91.3" cy="201.2" r=".5"/>
</g>
<circle cx="69.6" cy="206.2" r=".5" fill="#0e0e0e"/>
<circle cx="69.6" cy="206.2" r=".5" fill="none" stroke="#0e0e0e" stroke-width=".3"/>
<circle cx="49.9" cy="206.2" r=".5" fill="#0e0e0e"/>
<g fill="none" stroke="#0e0e0e" stroke-width=".3">
<path d="M47.5 203.7v2.5h2.4"/>
<circle cx="49.9" cy="206.2" r=".5"/>
</g>
<circle cx="49.9" cy="206.2" r=".5" fill="#0e0e0e"/>
<g fill="none" stroke="#0e0e0e" stroke-width=".3">
<path d="M296.7 132.3h-7.4v9.8h21.4a.75 .75 0 0 1 .7-.7 .75 .75 0 0 1 .8 .7h4.1v5M309 127.4h2.4v19.7h-22.1v9.8h7.4"/>
<circle cx="49.9" cy="206.2" r=".5"/>
</g>
<circle cx="316.3" cy="147.1" r=".5" fill="#0e0e0e"/>
<g fill="none" stroke="#0e0e0e" stroke-width=".3">
<path d="M341 147.1h-24.7v9.8h-7.3"/>
<circle cx="316.3" cy="147.1" r=".5"/>
</g>
<circle cx="328.2" cy="147.1" r=".5" fill="#0e0e0e"/>
<circle cx="328.2" cy="147.1" r=".5" fill="none" stroke="#0e0e0e" stroke-width=".3"/>
<circle cx="316.3" cy="147.1" r=".5" fill="#0e0e0e"/>
<g fill="none" stroke="#0e0e0e" stroke-width=".3">
<path d="M330.6 26.4h-2.4v22.2h7.4"/>
<circle cx="316.3" cy="147.1" r=".5"/>
</g>
<circle cx="328.2" cy="48.6" r=".5" fill="#0e0e0e"/>
<circle cx="328.2" cy="48.6" r=".5" fill="none" stroke="#0e0e0e" stroke-width=".3"/>
<circle cx="328.2" cy="36.8" r=".5" fill="#0e0e0e"/>
<circle cx="328.2" cy="36.8" r=".5" fill="none" stroke="#0e0e0e" stroke-width=".3"/>
<circle cx="328.2" cy="33.9" r=".5" fill="#0e0e0e"/>
<g fill="none" stroke="#0e0e0e" stroke-width=".3">
<path d="M323.2 63.4h9.9v4.9"/>
<circle cx="328.2" cy="33.9" r=".5"/>
</g>
<circle cx="328.2" cy="63.4" r=".5" fill="#0e0e0e"/>
<circle cx="328.2" cy="63.4" r=".5" fill="none" stroke="#0e0e0e" stroke-width=".3"/>
<circle cx="333.1" cy="63.4" r=".5" fill="#0e0e0e"/>
<g fill="none" stroke="#0e0e0e" stroke-width=".3">
<path d="M347.9 63.4h9.8"/>
<circle cx="333.1" cy="63.4" r=".5"/>
</g>
<circle cx="347.9" cy="63.4" r=".5" fill="#0e0e0e"/>
<g fill="none" stroke="#0e0e0e" stroke-width=".3">
<path d="M333.1 63.4h14.8v7.3"/>
<circle cx="347.9" cy="63.4" r=".5"/>
</g>
<circle cx="347.9" cy="63.4" r=".5" fill="#0e0e0e"/>
<circle cx="347.9" cy="63.4" r=".5" fill="none" stroke="#0e0e0e" stroke-width=".3"/>
<circle cx="333.1" cy="63.4" r=".5" fill="#0e0e0e"/>
<g fill="none" stroke="#0e0e0e" stroke-width=".3">
<path d="M328.2 48.6v14.8"/>
<circle cx="333.1" cy="63.4" r=".5"/>
</g>
<circle cx="328.2" cy="48.6" r=".5" fill="#0e0e0e"/>
<circle cx="328.2" cy="48.6" r=".5" fill="none" stroke="#0e0e0e" stroke-width=".3"/>
<circle cx="328.2" cy="63.4" r=".5" fill="#0e0e0e"/>
<g fill="none" stroke="#0e0e0e" stroke-width=".3">
<path d="M182.9 137.2h-9.9v27.1h-2.4"/>
<circle cx="328.2" cy="63.4" r=".5"/>
</g>
<circle cx="173" cy="164.3" r=".5" fill="#0e0e0e"/>
<g fill="none" stroke="#0e0e0e" stroke-width=".3">
<path d="M239.5 43.7h-19.7v17.7h-20.7"/>
<circle cx="173" cy="164.3" r=".5"/>
</g>
<circle cx="239.5" cy="43.7" r=".5" fill="#0e0e0e"/>
<circle cx="239.5" cy="43.7" r=".5" fill="none" stroke="#0e0e0e" stroke-width=".3"/>
<circle cx="219.8" cy="55.5" r=".5" fill="#0e0e0e"/>
<g fill="none" stroke="#0e0e0e" stroke-width=".3">
<path d="M371.5 159.9h7.9M274 229.8v1"/>
<circle cx="219.8" cy="55.5" r=".5"/>
</g>
<circle cx="274" cy="229.8" r=".5" fill="#0e0e0e"/>
<g fill="none" stroke="#0e0e0e" stroke-width=".3">
<path d="M284.3 220h-10.3v9.8h10.3"/>
<circle cx="274" cy="229.8" r=".5"/>
</g>
<circle cx="274" cy="229.8" r=".5" fill="#0e0e0e"/>
<g fill="none" stroke="#0e0e0e" stroke-width=".3">
<path d="M274 28.9h10.8"/>
<circle cx="274" cy="229.8" r=".5"/>
</g>
<circle cx="274" cy="28.9" r=".5" fill="#0e0e0e"/>
<g fill="none" stroke="#0e0e0e" stroke-width=".3">
<path d="M289.8 28.9h11.3"/>
<circle cx="274" cy="28.9" r=".5"/>
</g>
<circle cx="301.1" cy="28.9" r=".5" fill="#0e0e0e"/>
<g fill="none" stroke="#0e0e0e" stroke-width=".3">
<path d="M328.2 36.8h6.9"/>
<circle cx="301.1" cy="28.9" r=".5"/>
</g>
<circle cx="328.2" cy="36.8" r=".5" fill="#0e0e0e"/>
<g fill="none" stroke="#0e0e0e" stroke-width=".3">
<path d="M346.9 36.8v11.8"/>
<circle cx="328.2" cy="36.8" r=".5"/>
</g>
<circle cx="346.9" cy="48.6" r=".5" fill="#0e0e0e"/>
<circle cx="346.9" cy="48.6" r=".5" fill="none" stroke="#0e0e0e" stroke-width=".3"/>
<circle cx="346.9" cy="36.8" r=".5" fill="#0e0e0e"/>
<g fill="none" stroke="#0e0e0e" stroke-width=".3">
<path d="M340 36.8h6.9"/>
<circle cx="346.9" cy="36.8" r=".5"/>
</g>
<circle cx="346.9" cy="36.8" r=".5" fill="#0e0e0e"/>
<g fill="none" stroke="#0e0e0e" stroke-width=".3">
<path d="M288.8 19h12.3v19.7h-4.9"/>
<circle cx="346.9" cy="36.8" r=".5"/>
</g>
<circle cx="301.1" cy="33.9" r=".5" fill="#0e0e0e"/>
<circle cx="301.1" cy="33.9" r=".5" fill="none" stroke="#0e0e0e" stroke-width=".3"/>
<circle cx="301.1" cy="28.9" r=".5" fill="#0e0e0e"/>
<g fill="none" stroke="#0e0e0e" stroke-width=".3">
<path d="M266.1 68.4v4.8"/>
<circle cx="301.1" cy="28.9" r=".5"/>
</g>
<circle cx="266.1" cy="68.4" r=".5" fill="#0e0e0e"/>
<g fill="none" stroke="#0e0e0e" stroke-width=".3">
<path d="M239.5 80.6v2.4h12.3"/>
<circle cx="266.1" cy="68.4" r=".5"/>
</g>
<circle cx="251.8" cy="83" r=".5" fill="#0e0e0e"/>
<g fill="none" stroke="#0e0e0e" stroke-width=".3">
<path d="M266.1 78.1v4.9h-14.3"/>
<circle cx="251.8" cy="83" r=".5"/>
</g>
<circle cx="251.8" cy="83" r=".5" fill="#0e0e0e"/>
<g fill="none" stroke="#0e0e0e" stroke-width=".3">
<path d="M250.4 68.4v4.8"/>
<circle cx="251.8" cy="83" r=".5"/>
</g>
<circle cx="250.4" cy="68.4" r=".5" fill="#0e0e0e"/>
<g fill="none" stroke="#0e0e0e" stroke-width=".3">
<path d="M199.1 66.3h2v-2h18.7v8.9"/>
<circle cx="250.4" cy="68.4" r=".5"/>
</g>
<circle cx="219.8" cy="68.3" r=".5" fill="#0e0e0e"/>
<g fill="none" stroke="#0e0e0e" stroke-width=".3">
<path d="M205.1 127.4h91.6"/>
<circle cx="219.8" cy="68.3" r=".5"/>
</g>
<circle cx="214.9" cy="127.4" r=".5" fill="#0e0e0e"/>
<circle cx="214.9" cy="127.4" r=".5" fill="none" stroke="#0e0e0e" stroke-width=".3"/>
<circle cx="229.7" cy="127.4" r=".5" fill="#0e0e0e"/>
<g fill="none" stroke="#0e0e0e" stroke-width=".3">
<path d="M60.3 92.9v4.9M379.4 164.8h-5.9v2"/>
<circle cx="229.7" cy="127.4" r=".5"/>
</g>
<circle cx="60.3" cy="97.8" r=".5" fill="#0e0e0e"/>
<g fill="none" stroke="#0e0e0e" stroke-width=".3">
<path d="M328.2 147.1v7.9"/>
<circle cx="60.3" cy="97.8" r=".5"/>
</g>
<circle cx="328.2" cy="147.1" r=".5" fill="#0e0e0e"/>
<g fill="none" stroke="#0e0e0e" stroke-width=".3">
<path d="M214.9 127.4v36.9M288.8 161.8h7.9M267.1 195.3h17.2M267.1 190.4h17.2M267.1 200.3h17.2"/>
<circle cx="328.2" cy="147.1" r=".5"/>
</g>
<circle cx="214.9" cy="127.4" r=".5" fill="#0e0e0e"/>
<circle cx="214.9" cy="127.4" r=".5" fill="none" stroke="#0e0e0e" stroke-width=".3"/>
<circle cx="214.9" cy="164.3" r=".5" fill="#0e0e0e"/>
<g fill="none" stroke="#0e0e0e" stroke-width=".3">
<path d="M229.7 127.4v7.9"/>
<circle cx="214.9" cy="164.3" r=".5"/>
</g>
<circle cx="229.7" cy="127.4" r=".5" fill="#0e0e0e"/>
<g fill="none" stroke="#0e0e0e" stroke-width=".3">
<path d="M67.2 97.8h14.7"/>
<circle cx="229.7" cy="127.4" r=".5"/>
</g>
<circle cx="67.2" cy="97.8" r=".5" fill="#0e0e0e"/>
<g fill="none" stroke="#0e0e0e" stroke-width=".3">
<path d="M163.7 35.8v7.9"/>
<circle cx="67.2" cy="97.8" r=".5"/>
</g>
<circle cx="163.7" cy="35.8" r=".5" fill="#0e0e0e"/>
<g fill="none" stroke="#0e0e0e" stroke-width=".3">
<path d="M127.7 139.2h3.5M153.3 132.3h-.5v11.8M152.8 145.1v18.5a.75 .75 0 0 1 .8 .7 .75 .75 0 0 1-.8 .8v18.2M152.8 183.3a.75 .75 0 0 1 .8 .7 .75 .75 0 0 1-.8 .8v9.1h3"/>
<circle cx="163.7" cy="35.8" r=".5"/>
</g>
<circle cx="153.3" cy="132.3" r=".5" fill="#0e0e0e"/>
<circle cx="153.3" cy="132.3" r=".5" fill="none" stroke="#0e0e0e" stroke-width=".3"/>
<circle cx="152.8" cy="144.1" r=".5" fill="#0e0e0e"/>
<g fill="none" stroke="#0e0e0e" stroke-width=".3">
<path d="M127.7 144.1h25.1v1"/>
<circle cx="152.8" cy="144.1" r=".5"/>
</g>
<circle cx="146" cy="144.1" r=".5" fill="#0e0e0e"/>
<circle cx="146" cy="144.1" r=".5" fill="none" stroke="#0e0e0e" stroke-width=".3"/>
<circle cx="152.8" cy="144.1" r=".5" fill="#0e0e0e"/>
<g fill="none" stroke="#0e0e0e" stroke-width=".3">
<path d="M145.9 138.2v5.9"/>
<circle cx="152.8" cy="144.1" r=".5"/>
</g>
<circle cx="146" cy="144.1" r=".5" fill="#0e0e0e"/>
<g fill="none" stroke="#0e0e0e" stroke-width=".3">
<path d="M89.8 201.2v7.4"/>
<circle cx="146" cy="144.1" r=".5"/>
</g>
<g fill="none" stroke="#1c1c1c" stroke-width="1.3">
<circle cx="89.8" cy="208.6" r=".54"/>
<circle cx="89.8" cy="208.6" r=".55"/>
</g>
<circle cx="89.8" cy="201.2" r=".5" fill="#0e0e0e"/>
<g fill="none" stroke="#0e0e0e" stroke-width=".3">
<path d="M135.1 201.7v7.4"/>
<circle cx="89.8" cy="201.2" r=".5"/>
</g>
<g fill="none" stroke="#1c1c1c" stroke-width="1.3">
<circle cx="135.1" cy="209.1" r=".54"/>
<circle cx="135.1" cy="209.1" r=".55"/>
</g>
<circle cx="135.1" cy="201.7" r=".5" fill="#0e0e0e"/>
<circle cx="135.1" cy="201.7" r=".5" fill="none" stroke="#0e0e0e" stroke-width=".3"/>
<g font-size="3.9" fill="#262626">
<text x="148" y="13.3">+5V</text>
<text x="264.7" y="45">GND</text>
<text x="117.7" y="50.2">+15V</text>
<text x="358.3" y="49.9">GND</text>
<text x="299.2" y="59.7">+5V</text>
<text x="360.7" y="64.6">0V</text>
<text x="316.4" y="77">-15V</text>
<text x="120.2" y="81.6">-15V</text>
<text x="216.7" y="81.7">GND</text>
<text x="88.7" y="84.1">GND</text>
<text x="113.3" y="86.6">GND</text>
<text x="150.3" y="84.1">GND</text>
<text x="330" y="89">GND</text>
<text x="248.8" y="96.4">GND</text>
<text x="64.8" y="104.1">GNDZ</text>
<text x="293.1" y="103.8">GND</text>
<text x="174.4" y="121.6">+15V</text>
<text x="134.2" y="140.5">+15V</text>
<text x="107.2" y="154.5">GNDZ</text>
<text x="135.2" y="150.4">-15V</text>
<text x="174.4" y="153">-15V</text>
<text x="204.5" y="158">GND</text>
<text x="226.7" y="163.8">+5V</text>
<text x="174.4" y="173.3">+15V</text>
<text x="44.5" y="180.7">+5V</text>
<text x="174.4" y="202.3">-15V</text>
<text x="319.4" y="201.5">F2</text>
<text x="204.5" y="207.2">GND</text>
<text x="223.8" y="206.5">+5V</text>
<text x="319.4" y="206.5">F3</text>
<text x="144.8" y="212.7">+15V</text>
<text x="157.1" y="212.7">-15V</text>
<text x="319.4" y="211.4">F4</text>
<text x="104.7" y="219.5">GNDZ</text>
<text x="263.2" y="216.3">+5V</text>
<text x="319.4" y="216.3">F5</text>
<text x="319.4" y="221.3">F6</text>
<text x="319.4" y="226.2">F7</text>
<text x="254.2" y="230.8">GND</text>
<text x="65.4" y="236.8">GNDZ</text>
<text x="145.4" y="239.2">GND</text>
<text x="157.6" y="239.2">GND</text>
<text x="270.9" y="239.2">GND</text>
<text x="116.9" y="244.4">+15V</text>
<text x="116.9" y="249.3">-15V</text>
<text x="45.6" y="254">GNDZ</text>
</g>
<g font-size="3.9">
<text x="283.8" y="15.7">VD6</text>
<text x="126.2" y="20.7">C25</text>
<text x="333.1" y="23.2">R39</text>
<text x="153.1" y="26.5">R27</text>
<text x="284.8" y="25.6">VD5</text>
<text x="77" y="35.4">R22</text>
<text x="123.8" y="35.4">R24</text>
<text x="283.8" y="35.4">R36</text>
<text x="335.1" y="33.5">VD8</text>
<text x="244.4" y="40.4">R35</text>
<text x="96.8" y="45.3">VD2</text>
<text x="293.7" y="45.3">C30</text>
<text x="335.5" y="45.3">VD9</text>
<text x="128.7" y="52.7">DA13</text>
<text x="169.6" y="50.7">XS1</text>
<text x="96.7" y="55.2">VD1</text>
<text x="241.7" y="58.5">R34</text>
<text x="281.4" y="55.2">DA16</text>
<text x="102.6" y="65.5">C22</text>
<text x="310.9" y="60.1">R38</text>
<text x="335.5" y="69.9">C31</text>
<text x="232.1" y="74.8">C28</text>
<text x="252.8" y="74.3">VD3</text>
<text x="268.6" y="74.3">VD4</text>
<text x="303.2" y="81.9">VD7</text>
<text x="27.3" y="84.7">XP2</text>
<text x="298.4" y="88">R37</text>
<text x="122.9" y="101.9">C24</text>
<text x="74.6" y="109.3">R21</text>
<text x="123.9" y="116.6">R25</text>
<text x="382.3" y="116.7">DD2.3</text>
<text x="185.3" y="121.6">DA14</text>
<text x="299.1" y="124.1">DD2.1</text>
<text x="117.9" y="135.9">DA12</text>
<text x="382.3" y="136.4">DD2.4</text>
<text x="231.9" y="142.7">R32</text>
<text x="299.1" y="153.6">DD2.2</text>
<text x="158.2" y="161">R28</text>
<text x="182.9" y="161">R30</text>
<text x="381.8" y="156.6">DD2.5</text>
<text x="185.3" y="173.4">DA15</text>
<text x="123.8" y="175.8">C23</text>
<text x="133.2" y="186.1">R26</text>
<text x="158.2" y="190.6">R29</text>
<text x="286.8" y="187.1">DD1</text>
<text x="49.9" y="195.5">R19</text>
<text x="74.5" y="195">DA11.1</text>
<text x="116.4" y="195.5">DA11.2</text>
<text x="96.3" y="198.4">R23</text>
<text x="240.5" y="202.4">R33</text>
<text x="187.8" y="205.8">R31</text>
<text x="259.7" y="214.2">C29</text>
<text x="52.2" y="216.1">R20</text>
<text x="72.6" y="217.2">C21</text>
<text x="149.9" y="222.1">C26</text>
<text x="162.7" y="222.1">C27</text>
<text x="52.4" y="230">RP1</text>
<text x="93.7" y="237.9">DA11.3</text>
</g>
<g font-size="3.9" fill="#0e0e0e">
<text x="384.7" y="121.3">&amp;</text>
<text x="301.5" y="128.7">&amp;</text>
<text x="384.7" y="141">&amp;</text>
<text x="301.5" y="158.2">&amp;</text>
<text x="56.1" y="249.3">3329H-2.2кОм</text>
</g>
<g font-size="3.2" fill="#262626">
<text x="173.6" y="36.8">LINE</text>
<text x="84.9" y="98.9">INF</text>
<text x="333.5" y="146.4">OVLW</text>
<text x="363.7" y="161">+5V</text>
<text x="274.8" y="162.9">ENB_RgF</text>
<text x="371" y="174.6">GND</text>
<text x="250.7" y="191.5">DAT_RgDU</text>
<text x="251.4" y="196.4">CLK_RgDU</text>
<text x="253.2" y="201.3">ENB_RgF</text>
</g>
<g font-size="3.2">
<text x="160.7" y="48.9">KT9</text>
<text x="125.2" y="57.7">8</text>
<text x="129.7" y="59.5">VCC</text>
<text x="139.9" y="59.5">OUT</text>
<text x="148" y="57.7">7</text>
<text x="221.8" y="55.8">1</text>
<text x="278" y="57.7">2</text>
<text x="290.7" y="57.7">7</text>
<text x="125.4" y="62.7">3</text>
<text x="129.7" y="64.4">IN-</text>
<text x="196.2" y="60.7">1</text>
<text x="196.2" y="65.6">2</text>
<text x="278.1" y="62.7">3</text>
<text x="290.7" y="62.7">6</text>
<text x="125.4" y="67.6">2</text>
<text x="129.7" y="69.3">IN+</text>
<text x="221.8" y="69.6">2</text>
<text x="290.7" y="67.6">4</text>
<text x="350.3" y="70.1">KT11</text>
<text x="125.2" y="72.5">4</text>
<text x="129.7" y="74.3">VEE</text>
<text x="139.9" y="74.3">GND</text>
<text x="148" y="72.5">1</text>
<text x="56.3" y="90.3">KT5</text>
<text x="48" y="98.9">1</text>
<text x="47.6" y="103.8">2</text>
<text x="47.4" y="113.7">4</text>
<text x="47.6" y="108.8">3</text>
<text x="379" y="119.3">9</text>
<text x="391.7" y="119.3">8</text>
<text x="377.9" y="124.2">10</text>
<text x="181.8" y="126.7">8</text>
<text x="182" y="131.6">3</text>
<text x="186.4" y="128.4">VCC</text>
<text x="196.6" y="128.4">OUT</text>
<text x="204.6" y="126.7">7</text>
<text x="295.8" y="131.6">2</text>
<text x="296.2" y="126.7">1</text>
<text x="308.5" y="126.7">3</text>
<text x="143.5" y="135.1">KT8</text>
<text x="182" y="136.6">2</text>
<text x="186.4" y="133.4">IN-</text>
<text x="114.6" y="138.5">2</text>
<text x="114.6" y="143.4">3</text>
<text x="127.3" y="143.4">6</text>
<text x="127.3" y="138.5">7</text>
<text x="181.8" y="141.5">4</text>
<text x="186.4" y="138.3">IN+</text>
<text x="186.4" y="143.2">VEE</text>
<text x="196.6" y="143.2">GND</text>
<text x="204.6" y="141.5">1</text>
<text x="377.9" y="139">12</text>
<text x="378" y="143.9">13</text>
<text x="391.7" y="139">11</text>
<text x="127.3" y="148.4">4</text>
<text x="295.6" y="156.3">4</text>
<text x="295.8" y="161.2">5</text>
<text x="308.5" y="156.3">6</text>
<text x="326.2" y="159.2">KT10</text>
<text x="377.2" y="159.2">14</text>
<text x="378.5" y="164.1">7</text>
<text x="181.8" y="178.4">8</text>
<text x="204.6" y="178.4">7</text>
<text x="182" y="183.3">3</text>
<text x="186.4" y="185.1">IN-</text>
<text x="186.4" y="180.2">VCC</text>
<text x="196.6" y="180.2">OUT</text>
<text x="182" y="188.3">2</text>
<text x="186.4" y="190">IN+</text>
<text x="282.2" y="189.7">14</text>
<text x="288.5" y="191.5">DIN</text>
<text x="296.5" y="191.5">RG</text>
<text x="303.9" y="191.5">Q0</text>
<text x="310.9" y="189.7">15</text>
<text x="181.8" y="193.2">4</text>
<text x="186.4" y="194.9">VEE</text>
<text x="196.6" y="194.9">GND</text>
<text x="204.6" y="193.2">1</text>
<text x="282.8" y="194.6">11</text>
<text x="288.5" y="196.4">SC</text>
<text x="304.4" y="196.4">Q1</text>
<text x="310.9" y="194.6">1</text>
<text x="70.7" y="200.6">2</text>
<text x="83.9" y="200.6">1</text>
<text x="112.6" y="201">6</text>
<text x="125.8" y="201">7</text>
<text x="282.4" y="199.6">12</text>
<text x="288.5" y="201.3">LC</text>
<text x="303.9" y="201.3">Q2</text>
<text x="310.9" y="199.6">2</text>
<text x="329.1" y="201.5">x20</text>
<text x="70.7" y="205.5">3</text>
<text x="112.6" y="206">5</text>
<text x="282.4" y="204.5">10</text>
<text x="288.5" y="206.2">R</text>
<text x="303.9" y="206.2">Q3</text>
<text x="310.9" y="204.5">3</text>
<text x="310.9" y="209.4">4</text>
<text x="329.1" y="205.5">x5</text>
<text x="87.8" y="213.4">KT6</text>
<text x="133.1" y="213.4">KT7</text>
<text x="282.4" y="214.4">16</text>
<text x="303.7" y="211.2">Q4</text>
<text x="310.9" y="214.4">5</text>
<text x="329.1" y="210.4">x1</text>
<text x="329.1" y="215.3">:5</text>
<text x="352.8" y="210.4">ADC</text>
<text x="283.3" y="219.3">8</text>
<text x="288.5" y="221">GND</text>
<text x="288.5" y="216.1">VCC</text>
<text x="303.9" y="216.1">Q5</text>
<text x="303.9" y="221">Q6</text>
<text x="310.9" y="219.3">6</text>
<text x="329.1" y="221.2">:1.25</text>
<text x="303.9" y="226">Q7</text>
<text x="310.9" y="224.2">7</text>
<text x="329.1" y="226.2">:5 or :250</text>
<text x="282.4" y="229.2">13</text>
<text x="288.5" y="230.9">OE</text>
<text x="302.2" y="230.9">SDO</text>
<text x="310.9" y="229.2">9</text>
<text x="106.1" y="242.4">8</text>
<text x="106.1" y="247.4">4</text>
</g>
<g font-size="3.2" fill="#0e0e0e">
<text x="134.1" y="56.6">COMP</text>
<text x="174.8" y="56.6">Цепь</text>
<text x="175.5" y="62.7">GNDS</text>
<text x="190.3" y="62.7">1</text>
<text x="175.5" y="67.6">GND</text>
<text x="190.3" y="67.6">2</text>
<text x="33.4" y="90">Цепь</text>
<text x="36.2" y="99.9">INF</text>
<text x="35.6" y="104.8">KZL</text>
<text x="35.5" y="114.6">KZH</text>
<text x="190.8" y="125.6">COMP</text>
<text x="190.8" y="177.3">COMP</text>
</g>
<g font-size="2.5">
<text x="383.6" y="160.7">VCC</text>
<text x="383.6" y="165.7">GND</text>
<text x="97.7" y="243.9">Vcc+</text>
<text x="97.7" y="248.9">Vcc-</text>
</g>
<text font-size=".5" x="13" y="290">ALTIUM GOSTBOM2.0 KEV</text>
</svg>
